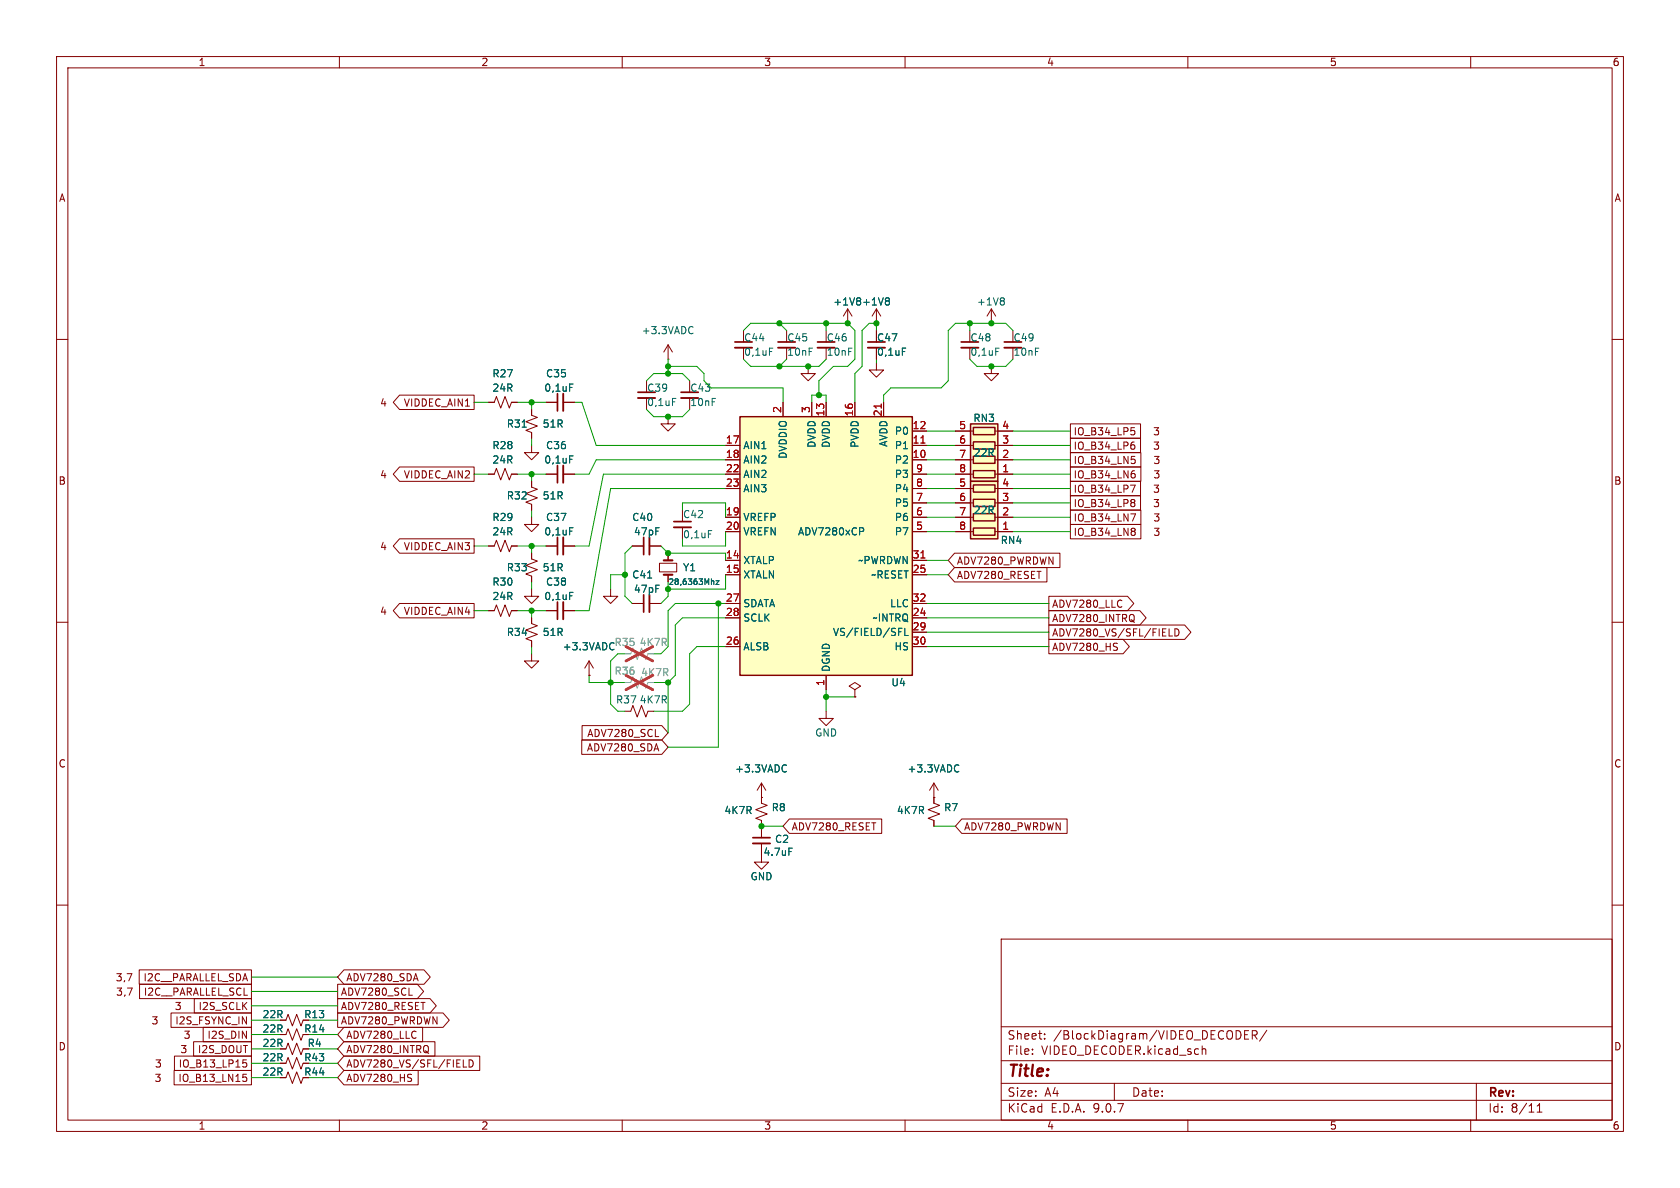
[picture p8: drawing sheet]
<svg xmlns="http://www.w3.org/2000/svg" width="297mm" height="210mm" viewBox="0 0 297 210" stroke-linecap="round" stroke-linejoin="round" font-family="sans-serif">
<g fill="none" stroke="#840000" stroke-width=".18">
<path d="M10 10h277v190h-277zM12 12h273v186h-273zM60 10v2M110 10v2M160 10v2M210 10v2M260 10v2M131.4 58.4v2.1M139.1 58.4v2.1M146 58.4v2.1M149.9 54.6l-.8 1.3M149.9 54.6l.7 1.3"/>
<path d="M149.9 54.6v2.6M154.9 54.6l-.7 1.3M154.9 54.6l.8 1.3M154.9 54.6v2.6M175.3 54.6l-.8 1.3M175.3 54.6l.7 1.3M175.3 54.6v2.6M10 60h2M86.4 71.1h1l.4-1 .7 2 .8-2 .7 2 .4-1h1M94 78.7v1.3h1.2l-1.2 1.3-1.3-1.3h1.3M94 72.4v1l1 .4-2 .7 2 .8-2 .8 1 .4v1M96.5 71.1h2.1"/>
<path d="M99.6 71.1h2M114.3 67.3v2M118.1 63.5h.1M118.1 73.7v1.2h1.3l-1.3 1.3-1.3-1.3h1.3M118.1 61l-.8 1.2M118.1 61l.8 1.2M118.1 61v2.5M121.9 67.3v2M142.9 64.8v1.2h1.2l-1.2 1.3-1.3-1.3h1.3M285 60h2M86.4 96.5h1l.4-1 .7 2 .8-2 .7 2 .4-1h1M94 91.4v1.3h1.2l-1.2 1.3-1.3-1.3h1.3"/>
<path d="M94 97.8v1l1 .4-2 .7 2 .8-2 .8 1 .4v1M94 85.1v1l1 .4-2 .7 2 .8-2 .8 1 .4v1M96.5 96.5h2.1M96.5 83.8h2.1M99.6 96.5h2M99.6 83.8h2M120.6 93.2v2.1M10 110h2M94 104.1v1.3h1.2l-1.2 1.3-1.3-1.3h1.3M96.5 108h2.1M99.6 108h2M285 110h2"/>
<path d="M110.5 125.7h1l.4-1 .7 2 .8-2 .8 2 .4-1h1M10 160h2M177 166h108v32h-108zM285 160h2M60 198v2M110 198v2M160 198v2M177 194.5h108M177 191.5h108M177 187.5h108M177 181.5h108M182.5 186.3v.1"/>
<path d="M182.5 185.5v.1M184.7 183.6v.1M184.7 182.8v.1M197 191.5v3M210 198v2M212.6 185.5h.5l.1 .9M220 182.9h.5M220.7 182.2h-.7v1.5h.7M221.4 183l.7-.1 .1-.2v-.4l-.2-.1h-.6v1.5M221.7 183l.5 .7M224 182.1l-1.3 2M260 198v2"/>
<path d="M261 191.5v6.5M271.7 196.6h.9M271.7 195.5l.5-.4v1.5"/>
</g>
<path d="M98.6 69.6v3M112.8 69.3h3M120.4 69.3h3M129.9 60.5h3.1M137.5 60.5h3.1M144.5 60.5h3.1M98.6 82.3v3M98.6 95v3M119.1 92.2h3.1M98.6 106.4v3.1" fill="none" stroke="#840000" stroke-width=".3"/>
<path d="M99.6 69.6v3M112.8 70.4h3M120.4 70.4h3M129.9 61.5h3.1M137.5 61.5h3.1M144.5 61.5h3.1M99.6 82.3v3M99.6 95v3M119.1 93.2h3.1M99.6 106.4v3.1" fill="none" stroke="#840000" stroke-width=".33"/>
<path d="M122.3 57.7l.2 .2M122.5 58.9l-.2 .1M157 52.6l.2 .3-.2 .3 .2 .2v.3l-.2 .2M177.3 52.6l.3 .3-.3 .3 .3 .2v.3l-.3 .2M92.3 75.5h.7M100.7 67.9h.6M118.9 70.4h.6M136 61.5h.6M100.7 93.3h.6M100.7 80.6h.6M125.2 93.8h.6M100.7 104.7h.6" fill="none" stroke="#006464" stroke-width=".18"/>
<path d="M110.5 115.6h1l.4-1 .7 2 .8-2 .8 2 .4-1h1M110.5 120.7h1l.4-1.1 .7 2.1 .8-2.1 .8 2.1 .4-1h1" fill="none" stroke="#a1a1a1" stroke-width=".18"/>
<path d="M110.7 119.4l4.7 2.5M110.7 114.3l4.7 2.5M115.4 119.4l-4.7 2.5M115.4 114.3l-4.7 2.5" fill="none" stroke="#e12e31" stroke-width=".46"/>
<path d="M171.6 74.9h4.8v10.2h-4.8z" fill="#ffffc2"/>
<path d="M171.6 74.9h4.8v10.2h-4.8zM172.1 78.1h3.8v1.3h-3.8zM172.1 75.6h3.8v1.2h-3.8zM172.1 83.2h3.8v1.3h-3.8zM172.1 80.6h3.8v1.3h-3.8z" fill="none" stroke="#840000" stroke-width=".25"/>
<path d="M154.9 58.4v2.1M179.1 58.4v2.1M154.9 64.1v1.3h1.3l-1.3 1.3-1.2-1.3h1.2M168.9 78.7h3.2M168.9 76.2h3.2M175.9 78.7h3.2M175.9 76.2h3.2M86.4 83.8h1l.4-1 .7 2 .8-2 .7 2 .4-1h1M168.9 83.8h3.2M168.9 81.3h3.2M175.9 83.8h3.2M175.9 81.3h3.2" fill="none" stroke="#840000" stroke-width=".18"/>
<path d="M153.4 60.5h3.1M177.5 60.5h3.1" fill="none" stroke="#840000" stroke-width=".3"/>
<path d="M153.4 61.5h3.1M177.5 61.5h3.1" fill="none" stroke="#840000" stroke-width=".33"/>
<path d="M159.5 61.5h.6" fill="none" stroke="#006464" stroke-width=".18"/>
<path d="M171.6 85.1h4.8v10.2h-4.8z" fill="#ffffc2"/>
<path d="M171.6 85.1h4.8v10.2h-4.8zM172.1 93.3h3.8v1.3h-3.8zM172.1 90.8h3.8v1.3h-3.8zM172.1 88.3h3.8v1.2h-3.8zM172.1 85.7h3.8v1.3h-3.8z" fill="none" stroke="#840000" stroke-width=".25"/>
<g fill="none" stroke="#840000" stroke-width=".18">
<path d="M171.4 58.4v2.1M175.3 64.8v1.2h1.2l-1.2 1.3-1.3-1.3h1.3M116.6 99.6h3v1.5h-3zM118.1 97.8v1.3M168.9 94h3.2M168.9 91.4h3.2M168.9 88.9h3.2M168.9 86.4h3.2M175.9 94h3.2M175.9 91.4h3.2M175.9 88.9h3.2M175.9 86.4h3.2"/>
<path d="M86.4 108h1l.4-1.1 .7 2.1 .8-2.1 .7 2.1 .4-1h1M107.9 104.1v1.3h1.3l-1.3 1.3-1.2-1.3h1.2M111.8 106.7h2M114.8 106.7h2M118.1 101.6v1.3M165.1 138.4v3.6l1 .4-2 .7 2 .8-2 .8 1 .3v1.1M165.1 138.4l-.8 1.3M165.1 138.4l.8 1.3M165.1 141h.1M49.5 188h1l.4-1.1 .8 2.1 .8-2.1 .7 2.1 .4-1"/>
</g>
<path d="M176 61.5h.6M114.5 102.2h.7M126.2 102.7v.6M126.6 102.7h.5l-.5 .6h.5M169.3 135.2l.2 .1M169.5 136.3l-.2 .2" fill="none" stroke="#006464" stroke-width=".18"/>
<path d="M169.9 60.5h3.1M113.8 105.2v3" fill="none" stroke="#840000" stroke-width=".3"/>
<path d="M169.9 61.5h3.1M114.8 105.2v3" fill="none" stroke="#840000" stroke-width=".33"/>
<path d="M117.3 99.1h1.6M117.3 101.6h1.6" fill="none" stroke="#840000" stroke-width=".38"/>
<path d="M130.8 73.7h30.5v45.7h-30.5z" fill="#ffffc2"/>
<path d="M130.8 73.7h30.5v45.7h-30.5z" fill="none" stroke="#840000" stroke-width=".25"/>
<g fill="none" stroke="#840000" stroke-width=".18">
<path d="M154.9 58.4v2.1M70.6 69.8h13.2v2.6h-13.2l-1.1-1.3zM86.4 71.1h1M90.4 71.1h1M94 72.4v1M94 76.5v1M96.5 71.1h2.1M99.6 71.1h2M128.3 78.7h2.5M138.4 71.1v2.6M143.5 71.1v2.6M146 71.1v2.6"/>
<path d="M151.1 71.1v2.6M156.2 71.1v2.6M161.3 78.7h2.5M161.3 76.2h2.5M168.9 78.7h2.5M168.9 76.2h2.5M176.5 78.7h2.6M176.5 76.2h2.6M189.2 74.9h12.4v2.6h-12.4zM189.2 77.5h12.4v2.5h-12.4zM200 75.6h.6M200.1 76.1h.3l.2 .2v.4l-.5 .2"/>
<path d="M200.1 78.6h.3l.2 .3v.4l-.5 .1M200.3 78.1h.2M70.6 82.5h13.2v2.6h-13.2l-1.1-1.3zM70.6 95.2h13.2v2.6h-13.2l-1.1-1.3zM86.4 83.8h1M86.4 96.5h1M90.4 83.8h1M90.4 96.5h1M94 85.1v1M94 89.2v1M94 97.8v1M96.5 83.8h2.1"/>
<path d="M96.5 96.5h2.1M99.6 83.8h2M99.6 96.5h2M111.8 96.5h2M114.8 96.5h2M118.1 97.8v1.3M128.3 81.3h2.5M128.3 83.8h2.5M128.3 86.4h2.5M128.3 91.4h2.5M128.3 94h2.5M128.3 99.1h2.5"/>
<path d="M161.3 81.3h2.5M161.3 83.8h2.5M161.3 86.4h2.5M161.3 91.4h2.5M161.3 94h2.5M161.3 99.1h2.5M161.3 88.9h2.5M168.8 97.8h18.6v2.5h-18.6l-1.2-1.2zM168.9 81.3h2.5M168.9 83.8h2.5M168.9 86.4h2.5M168.9 91.4h2.5"/>
<path d="M168.9 94h2.5M168.9 88.9h2.5M176.5 81.3h2.6M176.5 83.8h2.6M176.5 86.4h2.6M176.5 91.4h2.6M176.5 94h2.6M176.5 88.9h2.6M189.2 87.6h12.4v2.6h-12.4zM189.2 82.5h12.5v2.6h-12.5zM189.2 92.7h12.5v2.6h-12.5zM189.2 90.2h12.5v2.5h-12.5z"/>
<path d="M189.2 80h12.5v2.6h-12.5zM189.2 85.1h12.4v2.5h-12.4zM199.8 85.8h.9l-.6 1.2M199.9 90.8h.9l-.6 1.3M200 80.7h.6M200.1 88.3h.3l.2 .2-.2 .3M200.1 88.8h.3M200.3 83.2h.3M200.4 88.8l.2 .3v.2l-.1 .2-.4 .1M200.5 83.7l.2 .2v.3l-.2 .3M200.5 81.2l.2 .2v.3l-.2 .3M200.5 93.4l.2 .2-.2 .3 .2 .3v.2l-.2 .3"/>
<path d="M70.6 106.7h13.2v2.5h-13.2l-1.1-1.2zM86.4 108h1M90.4 108h1M94 115.6v1.2h1.2l-1.2 1.3-1.3-1.3h1.3M94 109.2v1l1 .4-2 .8 2 .7-2 .8 1 .4v1M94 101.9v1M96.5 108h2.1M99.6 108h2M104.1 119.4h.1M104.1 116.8l-.7 1.3M104.1 116.8l.8 1.3M104.1 116.8v2.6"/>
<path d="M111.8 106.7h2M114.8 106.7h2M118.1 101.6v1.3M128.3 101.6h2.5M128.3 106.7h2.5M128.3 109.2h2.5M128.3 114.3h2.5M146 119.4v2.5M161.3 101.6h2.5M161.3 106.7h2.5M161.3 109.2h2.5M161.3 114.3h2.5"/>
<path d="M161.3 111.8h2.5M168.8 100.3h16.3v2.6h-16.3l-1.2-1.3zM185.4 110.5h24l1.1 1.3-1.1 1.2h-24zM185.4 105.4h13.9l1.1 1.3-1.1 1.3h-13.9zM185.4 107.9h16.1l1.1 1.3-1.1 1.3h-16.1zM185.4 113h13.1l1.2 1.3-1.2 1.3h-13.1zM197.4 113.7l.1 .1M197.4 114.4l.1 .2-.1 .3M198.1 106.1l.2 .1M198.3 107.2l-.2 .2M200.5 110h.1M200.5 108.8v.9"/>
<path d="M206.7 111.2v1.2h.6M207.7 111.2a.64 .64 0 0 1 .7 .6 .64 .64 0 0 1-.7 .6zM102.8 130.8h14.2l1.1 1.3-1.1 1.3h-14.2zM102.9 128.3h14.1l1.1 1.2-1.1 1.3h-14.1zM115.9 130.2h.6M116 131.5l.5 1.3M134.6 138.4v3.6l1 .4-2 .7 2 .8-2 .8 1 .3v3.1M134.6 138.4l-.7 1.3M134.6 138.4l.8 1.3M146 125.7v1.3h1.3l-1.3 1.3-1.2-1.3h1.2M151.1 121.9l1-.6-1-.6-1 .6 1 .6v1.3M151.1 123.2h.1"/>
<path d="M134.6 149.1v3.3h1.3l-1.3 1.3-1.3-1.3h1.3M134.6 141h.1M139.5 144.8h16.4v2.5h-16.4l-1.1-1.2zM165.1 141h.1M165.1 141v1M165.1 145v1.1M170 144.8h18.7v2.5h-18.7l-1.1-1.2zM24.6 171.4h19.8v2.6h-19.8zM24.7 174h19.7v2.5h-19.7zM30.2 179.1h14.2v2.5h-14.2zM34.3 176.5h10.1v2.6h-10.1zM59.7 176.5h16.3l1.1 1.3-1.1 1.3h-16.3z"/>
<path d="M59.7 174h14.1l1.1 1.3-1.1 1.2h-14.1zM59.7 179.1h18.6l1.1 1.2-1.1 1.3h-18.6zM60.8 171.4h14.2l1.1 1.3-1.1 1.3h-14.2l-1.1-1.3zM72.3 175.9h.6M73.5 172.1l.4 1.3M30.8 189.2h13.6v2.6h-13.6zM30.8 186.7h13.6v2.5h-13.6zM34.2 184.1h10.2v2.6h-10.2zM35.9 181.6h8.5v2.6h-8.5zM43 189.9h.6M43 187.4h.6M43.1 190.4h.3l.2 .2-.1 .5-.4 .1"/>
<path d="M43.1 187.8h.3l.2 .3-.1 .5h-.4M49.5 180.3h1l.4-1 .8 2.1 .8-2.1 .7 2.1 .4-1.1M49.5 182.9h1l.4-1 .8 2 .8-2 .7 2 .4-1M49.5 185.4h1l.4-1 .8 2 .8-2 .7 2 .4-1h1M49.5 190.5h1l.4-1 .8 2 .8-2 .7 2 .4-1M49.5 188h1M60.8 184.1h16.1v2.6h-16.1l-1.1-1.3zM60.8 189.2h13.1v2.6h-13.1l-1.1-1.3zM60.8 186.7h24v2.5h-24l-1.1-1.2zM60.8 181.6h13.9v2.6h-13.9l-1.1-1.3zM72.6 189.9l.2 .1M72.6 190.6l.2 .2-.2 .3"/>
<path d="M73.3 182.3l.3 .1M73.6 183.4l-.3 .2M75.7 186.2h.1M75.7 185v.9M81.9 187.4v1.2h.6M82.9 187.4a.64 .64 0 0 1 .8 .6 .64 .64 0 0 1-.8 .6z"/>
</g>
<path d="M155.8 71.4v.7M162.8 78.3h.7M162.8 98.6h.7" fill="none" stroke="#a90000" stroke-width=".18"/>
<g fill="none" stroke="#006464" stroke-width=".18">
<path d="M157 52.6l.2 .3-.2 .3 .2 .2v.3l-.2 .2M92.3 75.5h.7M100.7 67.9h.6M159.5 61.5h.6M100.7 93.3h.6M100.7 80.6h.6M152 93.3h.5l.2 .2-.1 .4-.6 .1M100.7 104.7h.6M114.5 102.2h.7M126.2 102.7v.6M126.6 102.7h.5l-.5 .6h.5M158.9 111.1h.6"/>
<path d="M160 111.1v1.2h.6M138.8 135.2l.2 .1M139 136.3l-.2 .2M169.3 135.2l.2 .1M169.5 136.3l-.2 .2M139.5 149.9h.6"/>
</g>
<path d="M113.8 95v3M133.1 148.1h3" fill="none" stroke="#840000" stroke-width=".3"/>
<path d="M114.8 95v3M133.1 149.1h3" fill="none" stroke="#840000" stroke-width=".33"/>
<g fill="none" stroke="#009600" stroke-width=".18">
<path d="M131.4 58.4l1.3-1.2h17.2l1.2 1.2v5.1l-1.2 1.3h-2.6l-2.5 2.5v2.6M137.8 57.2l1.3 1.2M146 57.2v1.2M154.9 58.4v-1.2h-1.2l-1.3 1.2v6.4l-1.3 1.2v5.1M171.4 57.2v1.2M179.1 58.4l-1.3-1.2h-8.9l-1.3 1.2v8.9l-1.2 1.3h-8.9l-1.3 1.3v1.2M83.8 71.1h2.6M91.4 71.1h5.1M94 71.1v1.3M94 77.5v1.2M101.6 71.1h1.3l2.5 7.6h22.9M114.3 72.4l1.3 1.3h5l1.3-1.3"/>
<path d="M114.3 67.3l1.3-1.3h5l1.3 1.3M118.1 63.5v2.5M118.1 64.8h5.1l1.3 1.2v1.3l1.2 1.3h12.7v2.5M131.4 63.5l1.3 1.3h12.1l1.2-1.3M139.1 63.5l-1.3 1.3M143.5 71.1v-1.2h2.5v1.2M154.9 63.5v.6M163.8 78.7h5.1M163.8 76.2h5.1M171.4 63.5l1.3 1.3h5.1l1.3-1.3M179.1 78.7h10.1M179.1 76.2h10.1"/>
<path d="M83.8 96.5h2.6M83.8 83.8h2.6M91.4 96.5h5.1M91.4 83.8h5.1M94 83.8v1.3M94 90.2v1.2M94 96.5v1.3M111.8 96.5l-1.3 1.3v7.6l1.3 1.3M116.8 96.5l1.3 1.3h10.2M120.6 90.2v-1.3h7.7v2.5M128.3 86.4h-20.4l-3.8 21.6h-2.5M128.3 83.8h-21.6l-2.6 12.7h-2.5"/>
<path d="M128.3 94v2.5h-7.7v-1.2M128.3 81.3h-22.9l-1.3 2.5h-2.5M163.8 86.4h5.1M163.8 81.3h5.1M163.8 83.8h5.1M163.8 94h5.1M163.8 91.4h5.1M163.8 88.9h5.1M163.8 99.1h3.8M179.1 86.4h10.1M179.1 81.3h10.1M179.1 83.8h10.1"/>
<path d="M179.1 94h10.1M179.1 91.4h10.1M179.1 88.9h10.1M83.8 108h2.6M91.4 108h5.1M94 102.9v1.2M94 108v1.2M94 114.3v1.3M104.1 119.4v1.3h6.4M110.5 115.6h-1.3l-1.3 1.2v7.7l1.3 1.2h1.3M110.5 101.6h-2.6v2.5M127 106.7v25.4h-8.9"/>
<path d="M128.3 106.7h-8.9l-1.3 1.3v6.3l-1.3 1.3h-1.2M128.3 114.3h-5.1l-1.3 1.3v8.9l-1.3 1.2h-5M128.3 101.6v2.5h-10.2v1.3l-1.3 1.3M128.3 109.2h-7.7l-1.2 1.3v8.9l-1.3 1.3M163.8 106.7h21.6M163.8 109.2h21.6M163.8 114.3h21.6M163.8 101.6h3.8M163.8 111.8h21.6M115.6 120.7h2.5M118.1 120.7v8.8M146 121.9v3.8"/>
<path d="M146 123.2h5.1M134.6 146.1h3.8M165.1 146.1h3.8M44.4 175.3h15.3M44.4 172.7h15.3M44.4 177.8h15.3M44.4 188h5.1M44.4 182.9h5.1M44.4 190.5h5.1M44.4 185.4h5.1M44.4 180.3h5.1M54.6 188h5.1"/>
<path d="M54.6 182.9h5.1M54.6 190.5h5.1M54.6 185.4h5.1M54.6 180.3h5.1"/>
</g>
<path d="M110.5 115.6h1M114.6 115.6h1M110.5 120.7h1M114.6 120.7h1" fill="none" stroke="#a1a1a1" stroke-width=".18"/>
<path d="M110.7 114.3l4.7 2.5M110.7 119.4l4.7 2.5M115.4 114.3l-4.7 2.5M115.4 119.4l-4.7 2.5" fill="none" stroke="#e12e31" stroke-width=".46"/>
<g fill="#009600" stroke="#009600" stroke-width=".18">
<circle cx="118.1" cy="73.7" r=".46"/>
<circle cx="146" cy="123.2" r=".46"/>
<circle cx="134.6" cy="146.1" r=".46"/>
<circle cx="146" cy="57.2" r=".46"/>
<circle cx="171.4" cy="57.2" r=".46"/>
<circle cx="154.9" cy="57.2" r=".46"/>
<circle cx="175.3" cy="57.2" r=".46"/>
<circle cx="144.8" cy="69.9" r=".46"/>
<circle cx="149.9" cy="57.2" r=".46"/>
<circle cx="175.3" cy="64.8" r=".46"/>
<circle cx="118.1" cy="66" r=".46"/>
<circle cx="137.8" cy="64.8" r=".46"/>
<circle cx="142.9" cy="64.8" r=".46"/>
<circle cx="118.1" cy="64.8" r=".46"/>
<circle cx="137.8" cy="57.2" r=".46"/>
<circle cx="94" cy="71.1" r=".46"/>
<circle cx="94" cy="83.8" r=".46"/>
<circle cx="127" cy="106.7" r=".46"/>
<circle cx="118.1" cy="97.8" r=".46"/>
<circle cx="118.1" cy="104.1" r=".46"/>
<circle cx="118.1" cy="120.7" r=".46"/>
<circle cx="110.5" cy="101.6" r=".46"/>
<circle cx="94" cy="108" r=".46"/>
<circle cx="94" cy="96.5" r=".46"/>
<circle cx="107.9" cy="120.7" r=".46"/>
</g>
<text font-size="2.8" fill="#840000" x="178" y="190.9">Title:</text>
<g font-size="2.1" fill="#840000">
<text x="178" y="184">Sheet:</text>
<text x="186.2" y="184">/BlockDiagram/VIDEO_DECODER/</text>
<text x="178" y="186.7">File:</text>
<text x="184.1" y="186.7">VIDEO_DECODER.kicad_sch</text>
<text x="178" y="196.9">KiCad</text>
<text x="178" y="194.1">Size:</text>
<text x="184.7" y="194.1">A4</text>
<text x="185.7" y="196.9">E.D.A.</text>
<text x="193.3" y="196.9">9.0.7</text>
<text x="200" y="194.1">Date:</text>
<text x="263" y="194.3">Rev:</text>
<text x="263" y="196.9">Id:</text>
<text x="267.1" y="196.9">8/11</text>
</g>
<g font-size="1.8" fill="#840000">
<text x="35" y="11.9">1</text>
<text x="85" y="11.9">2</text>
<text x="135" y="11.9">3</text>
<text x="185" y="11.9">4</text>
<text x="235" y="11.9">5</text>
<text x="285" y="11.9">6</text>
<text x="10.3" y="35.9">A</text>
<text x="285.3" y="35.9">A</text>
<text x="154.9" y="63.1">0,1uF</text>
<text x="67.1" y="72.1">4</text>
<text x="71.3" y="72.1">VIDDEC_AIN1</text>
<text x="189.7" y="77.2">IO_B34_LP5</text>
<text x="203.8" y="77.2">3</text>
<text x="189.7" y="82.2">IO_B34_LN5</text>
<text x="189.7" y="79.7">IO_B34_LP6</text>
<text x="203.8" y="79.7">3</text>
<text x="203.8" y="82.2">3</text>
<text x="10.3" y="85.9">B</text>
<text x="67.1" y="84.8">4</text>
<text x="71.3" y="84.8">VIDDEC_AIN2</text>
<text x="189.7" y="89.9">IO_B34_LP8</text>
<text x="189.7" y="84.8">IO_B34_LN6</text>
<text x="189.7" y="87.3">IO_B34_LP7</text>
<text x="203.8" y="89.9">3</text>
<text x="203.8" y="87.3">3</text>
<text x="203.8" y="84.8">3</text>
<text x="285.3" y="85.9">B</text>
<text x="189.7" y="94.9">IO_B34_LN8</text>
<text x="189.7" y="92.4">IO_B34_LN7</text>
<text x="203.8" y="94.9">3</text>
<text x="203.8" y="92.4">3</text>
<text x="67.1" y="97.5">4</text>
<text x="71.3" y="97.5">VIDDEC_AIN3</text>
<text x="169.1" y="100">ADV7280_PWRDWN</text>
<text x="169.1" y="102.6">ADV7280_RESET</text>
<text x="185.9" y="107.6">ADV7280_LLC</text>
<text x="67.1" y="108.9">4</text>
<text x="71.3" y="108.9">VIDDEC_AIN4</text>
<text x="185.9" y="112.7">ADV7280_VS/SFL/FIELD</text>
<text x="185.9" y="110.2">ADV7280_INTRQ</text>
<text x="185.9" y="115.3">ADV7280_HS</text>
<text x="103.7" y="130.5">ADV7280_SCL</text>
<text x="10.3" y="135.9">C</text>
<text x="103.7" y="133">ADV7280_SDA</text>
<text x="285.3" y="135.9">C</text>
<text x="139.9" y="147">ADV7280_RESET</text>
<text x="170.3" y="147">ADV7280_PWRDWN</text>
<text x="20.4" y="173.7">3,7</text>
<text x="25.3" y="173.7">I2C__PARALLEL_SDA</text>
<text x="61.1" y="173.7">ADV7280_SDA</text>
<text x="20.4" y="176.2">3,7</text>
<text x="25.3" y="176.2">I2C__PARALLEL_SCL</text>
<text x="30.8" y="178.8">3</text>
<text x="35" y="178.8">I2S_SCLK</text>
<text x="60.2" y="178.8">ADV7280_RESET</text>
<text x="60.2" y="176.2">ADV7280_SCL</text>
<text x="10.3" y="185.9">D</text>
<text x="26.7" y="181.3">3</text>
<text x="30.9" y="181.3">I2S_FSYNC_IN</text>
<text x="32.4" y="183.8">3</text>
<text x="36.6" y="183.8">I2S_DIN</text>
<text x="53.7" y="180.2">R13</text>
<text x="53.7" y="182.7">R14</text>
<text x="60.2" y="181.3">ADV7280_PWRDWN</text>
<text x="61.1" y="183.8">ADV7280_LLC</text>
<text x="285.3" y="185.9">D</text>
<text x="27.2" y="191.5">3</text>
<text x="27.3" y="188.9">3</text>
<text x="31.4" y="191.5">IO_B13_LN15</text>
<text x="31.5" y="188.9">IO_B13_LP15</text>
<text x="31.8" y="186.4">3</text>
<text x="34.9" y="186.4">I2S_DOUT</text>
<text x="53.7" y="187.8">R43</text>
<text x="53.7" y="190.3">R44</text>
<text x="61.1" y="186.4">ADV7280_INTRQ</text>
<text x="61.1" y="191.5">ADV7280_HS</text>
<text x="61.1" y="188.9">ADV7280_VS/SFL/FIELD</text>
<text x="35" y="199.9">1</text>
<text x="85" y="199.9">2</text>
<text x="135" y="199.9">3</text>
<text x="185" y="199.9">4</text>
<text x="235" y="199.9">5</text>
<text x="285" y="199.9">6</text>
</g>
<g font-size="1.8" fill="#006464">
<text x="113.4" y="59.3">+3.3VADC</text>
<text x="147.2" y="54.2">+1V8 +1V8</text>
<text x="172.6" y="54.2">+1V8</text>
<text x="131.5" y="60.6">C44</text>
<text x="131.5" y="63.1">0,1uF</text>
<text x="139.1" y="60.6">C45</text>
<text x="139.1" y="63.1">10nF</text>
<text x="146.1" y="60.6">C46</text>
<text x="146.1" y="63.1">10nF</text>
<text x="154.9" y="60.6">C47</text>
<text x="171.5" y="60.6">C48</text>
<text x="171.5" y="63.1">0,1uF</text>
<text x="179.1" y="60.6">C49</text>
<text x="179.1" y="63.1">10nF</text>
<text x="87" y="66.9">R27</text>
<text x="87" y="69.4">24R</text>
<text x="96.1" y="69.4">0,1uF</text>
<text x="96.4" y="66.9">C35</text>
<text x="114.3" y="69.4">C39</text>
<text x="114.3" y="72">0,1uF</text>
<text x="121.9" y="69.4">C43</text>
<text x="121.9" y="72">10nF</text>
<text x="89.5" y="75.8">R31</text>
<text x="95.8" y="75.8">51R</text>
<text x="158.1" y="77.1">P0</text>
<text x="172" y="74.8">RN3</text>
<text x="87" y="79.6">R28</text>
<text x="87" y="82.1">24R</text>
<text x="96.1" y="82.1">0,1uF</text>
<text x="96.4" y="79.6">C36</text>
<text x="131.3" y="79.6">AIN1</text>
<text x="131.3" y="82.1">AIN2</text>
<text x="139.3" y="81.2" transform="rotate(-90 139.3 81.2)">DVDDIO</text>
<text x="144.4" y="79.3" transform="rotate(-90 144.4 79.3)">DVDD</text>
<text x="146.9" y="79.3" transform="rotate(-90 146.9 79.3)">DVDD</text>
<text x="152" y="79.3" transform="rotate(-90 152 79.3)">PVDD</text>
<text x="157.1" y="79.1" transform="rotate(-90 157.1 79.1)">AVDD</text>
<text x="158.1" y="79.6">P1</text>
<text x="158.1" y="82.1">P2</text>
<text x="172" y="80.9">22R</text>
<text x="89.5" y="88.5">R32</text>
<text x="95.8" y="88.5">51R</text>
<text x="131.3" y="84.7">AIN2</text>
<text x="131.3" y="87.2">AIN3</text>
<text x="158.1" y="84.7">P3</text>
<text x="158.1" y="87.2">P4</text>
<text x="158.1" y="89.8">P5</text>
<text x="87" y="92.3">R29</text>
<text x="87" y="94.8">24R</text>
<text x="96.1" y="94.8">0,1uF</text>
<text x="96.4" y="92.3">C37</text>
<text x="111.7" y="92.3">C40</text>
<text x="112" y="94.8">47pF</text>
<text x="120.7" y="91.8">C42</text>
<text x="120.7" y="95.4">0,1uF</text>
<text x="131.3" y="92.3">VREFP</text>
<text x="131.3" y="94.8">VREFN</text>
<text x="141" y="94.8">ADV7280xCP</text>
<text x="158.1" y="92.3">P6</text>
<text x="158.1" y="94.8">P7</text>
<text x="172" y="91">22R</text>
<text x="89.5" y="101.2">R33</text>
<text x="95.8" y="101.2">51R</text>
<text x="120.7" y="101.2">Y1</text>
<text x="131.3" y="99.9">XTALP</text>
<text x="151.6" y="99.9">~PWRDWN</text>
<text x="176.8" y="96.4">RN4</text>
<text x="87" y="103.7">R30</text>
<text x="87" y="106.3">24R</text>
<text x="96.1" y="106.3">0,1uF</text>
<text x="96.4" y="103.7">C38</text>
<text x="111.7" y="102.5">C41</text>
<text x="112" y="105">47pF</text>
<text x="131.3" y="102.5">XTALN</text>
<text x="131.3" y="107.5">SDATA</text>
<text x="153.9" y="102.5">~RESET</text>
<text x="157.3" y="107.5">LLC</text>
<text x="89.5" y="112.6">R34</text>
<text x="95.8" y="112.6">51R</text>
<text x="131.3" y="110.1">SCLK</text>
<text x="147.2" y="112.6">VS/FIELD/SFL</text>
<text x="154.2" y="110.1">~INTRQ</text>
<text x="99.4" y="115.2">+3.3VADC</text>
<text x="108.5" y="114.4">R35</text>
<text x="131.3" y="115.2">ALSB</text>
<text x="146.9" y="118.9" transform="rotate(-90 146.9 118.9)">DGND</text>
<text x="158" y="115.2">HS</text>
<text x="108.8" y="124.6">R37</text>
<text x="113" y="124.6">4K7R</text>
<text x="157.5" y="121.5">U4</text>
<text x="144" y="130.4">GND</text>
<text x="129.9" y="136.8">+3.3VADC</text>
<text x="160.3" y="136.8">+3.3VADC</text>
<text x="136.3" y="143.6">R8</text>
<text x="166.8" y="143.6">R7</text>
<text x="128" y="144.1">4K7R</text>
<text x="136.9" y="149.2">C2</text>
<text x="158.5" y="144.1">4K7R</text>
<text x="132.6" y="155.8">GND</text>
<text x="134.9" y="151.5">4.7uF</text>
<text x="46.3" y="180.2">22R</text>
<text x="46.3" y="182.7">22R</text>
<text x="46.3" y="185.3">22R</text>
<text x="54.3" y="185.3">R4</text>
<text x="46.3" y="187.8">22R</text>
<text x="46.3" y="190.3">22R</text>
</g>
<g font-size="1.8" fill="#a90000">
<text x="138.2" y="73.1" transform="rotate(-90 138.2 73.1)">2</text>
<text x="143.3" y="73.1" transform="rotate(-90 143.3 73.1)">3</text>
<text x="145.8" y="73.7" transform="rotate(-90 145.8 73.7)">13</text>
<text x="150.9" y="73.7" transform="rotate(-90 150.9 73.7)">16</text>
<text x="156" y="73.7" transform="rotate(-90 156 73.7)">21</text>
<text x="161.2" y="75.9">12</text>
<text x="169.5" y="75.9">5</text>
<text x="177.1" y="75.9">4</text>
<text x="128.2" y="78.5">17</text>
<text x="128.2" y="81">18</text>
<text x="128.2" y="83.6">22</text>
<text x="161.2" y="78.5">11</text>
<text x="161.2" y="81">10</text>
<text x="161.9" y="83.6">9</text>
<text x="169.5" y="83.6">8</text>
<text x="169.5" y="81">7</text>
<text x="169.5" y="78.5">6</text>
<text x="177.1" y="83.6">1</text>
<text x="177.1" y="81">2</text>
<text x="177.1" y="78.5">3</text>
<text x="128.2" y="86.1">23</text>
<text x="161.9" y="86.1">8</text>
<text x="161.9" y="88.6">7</text>
<text x="169.5" y="88.6">6</text>
<text x="169.5" y="86.1">5</text>
<text x="177.1" y="88.6">3</text>
<text x="177.1" y="86.1">4</text>
<text x="128.2" y="91.2">19</text>
<text x="128.2" y="93.7">20</text>
<text x="161.9" y="91.2">6</text>
<text x="161.9" y="93.7">5</text>
<text x="169.5" y="93.7">8</text>
<text x="169.5" y="91.2">7</text>
<text x="177.1" y="93.7">1</text>
<text x="177.1" y="91.2">2</text>
<text x="128.2" y="98.8">14</text>
<text x="128.2" y="101.3">15</text>
<text x="161.2" y="98.8">31</text>
<text x="161.2" y="101.3">25</text>
<text x="128.2" y="106.4">27</text>
<text x="161.2" y="106.4">32</text>
<text x="128.2" y="109">28</text>
<text x="161.2" y="109">24</text>
<text x="161.2" y="111.5">29</text>
<text x="128.2" y="114">26</text>
<text x="161.2" y="114">30</text>
<text x="145.8" y="121.4" transform="rotate(-90 145.8 121.4)">1</text>
</g>
<g font-size="1.8" fill="#989898">
<text x="108.5" y="119.5">R36</text>
<text x="113" y="114.4">4K7R</text>
<text x="113.2" y="119.7">4K7R</text>
</g>
<text font-size="1.4" fill="#006464" x="118.1" y="103.6">28,6363Mhz</text>
</svg>
